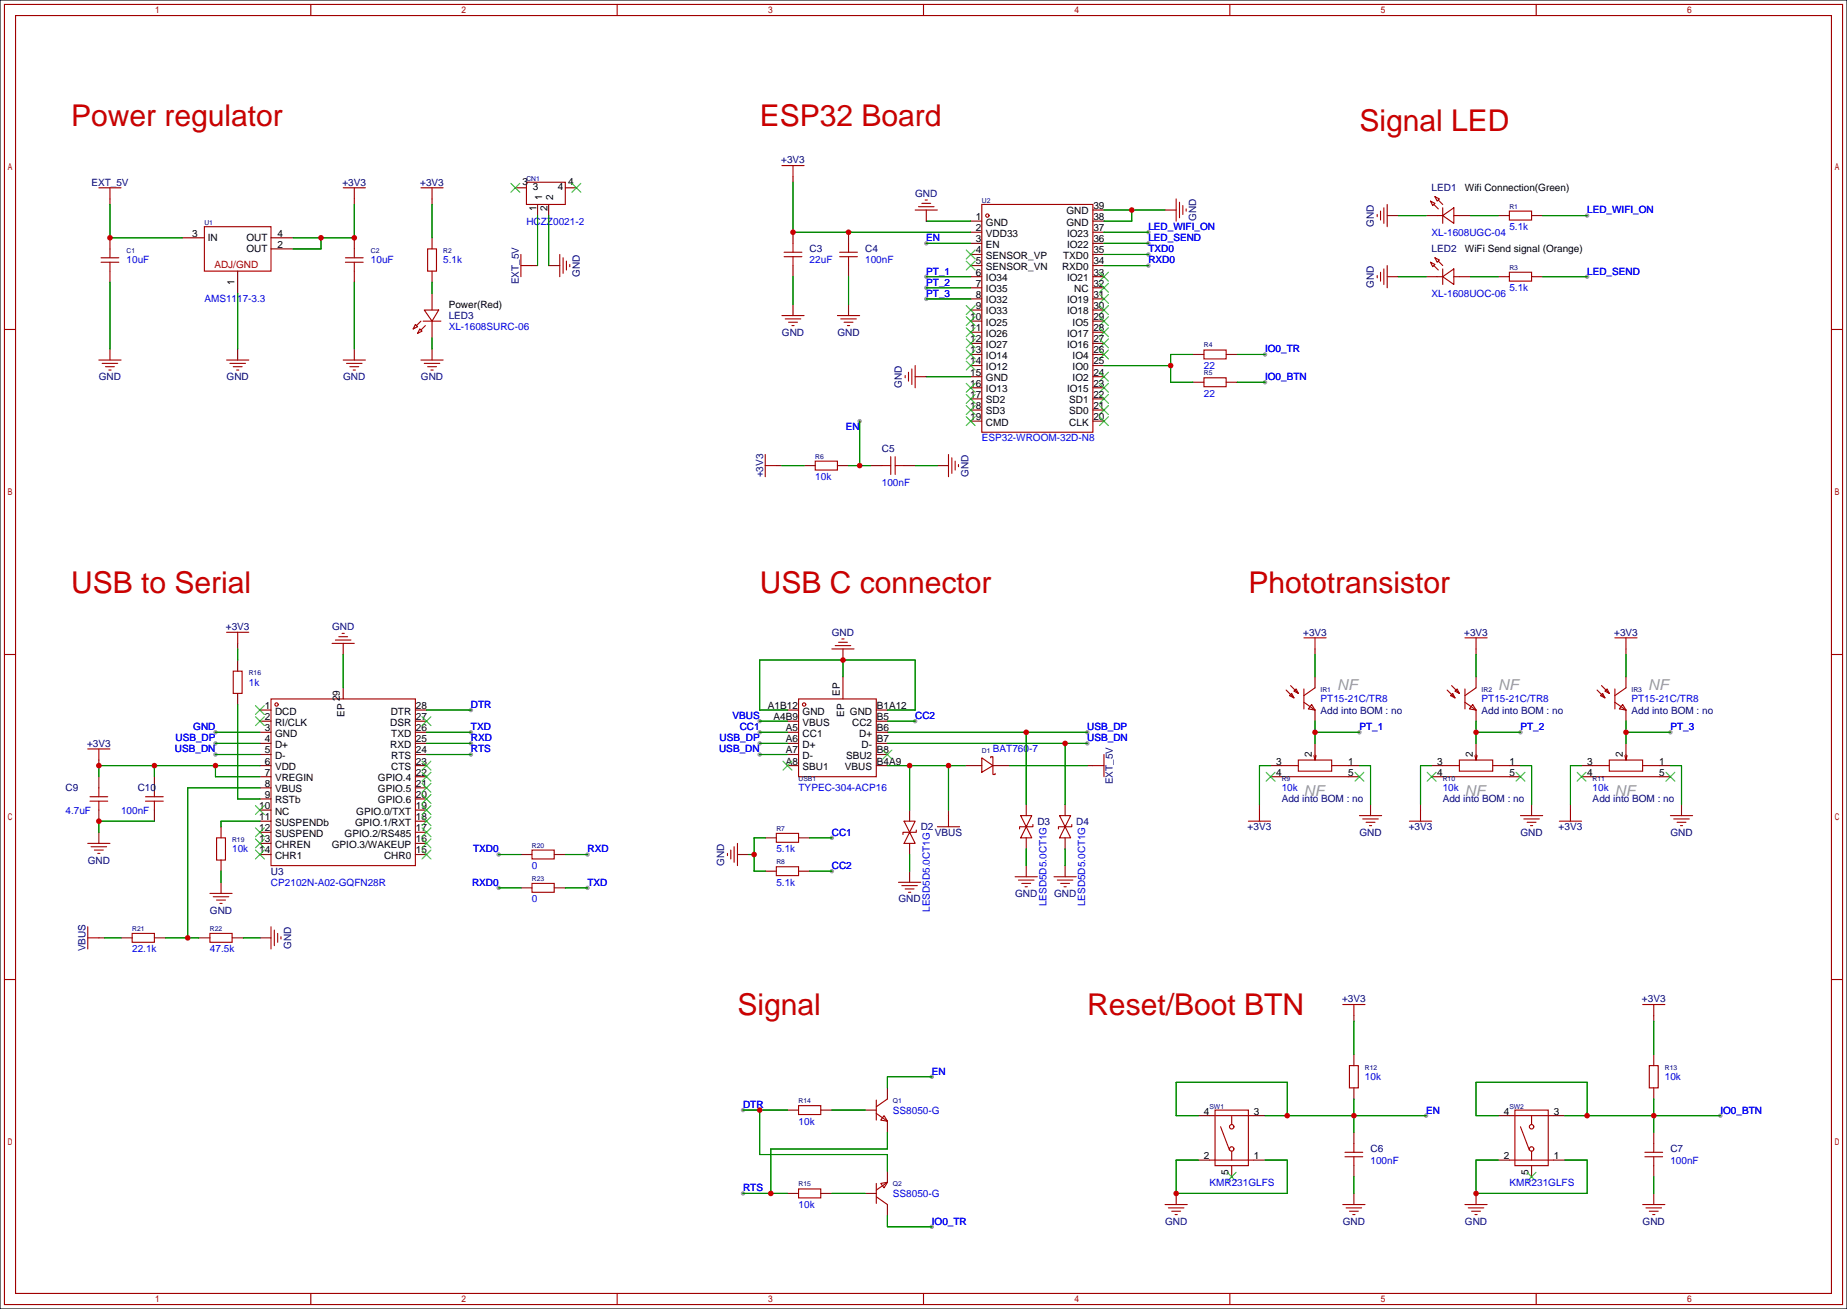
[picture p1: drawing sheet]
<svg xmlns="http://www.w3.org/2000/svg" width="422mm" height="299mm" viewBox="0 0 422 299" stroke-linecap="round" stroke-linejoin="round" font-family="sans-serif">
<path d="M0 0h422.4v299.2h-422.4z" fill="#fff" stroke="#000" stroke-width=".25"/>
<g fill="#999">
<circle cx="326.1" cy="255" r=".51"/>
<circle cx="393.4" cy="255" r=".51"/>
<circle cx="211.8" cy="55.6" r=".51"/>
<circle cx="262.6" cy="53.1" r=".51"/>
<circle cx="262.6" cy="55.6" r=".51"/>
<circle cx="363" cy="49.3" r=".51"/>
<circle cx="363" cy="63.2" r=".51"/>
<circle cx="211.8" cy="63.2" r=".51"/>
<circle cx="211.8" cy="65.8" r=".51"/>
<circle cx="211.8" cy="68.3" r=".51"/>
<circle cx="310.9" cy="167.4" r=".51"/>
<circle cx="347.7" cy="167.4" r=".51"/>
<circle cx="382" cy="167.4" r=".51"/>
<circle cx="196.6" cy="96.3" r=".51"/>
<circle cx="262.6" cy="58.2" r=".51"/>
<circle cx="262.6" cy="60.7" r=".51"/>
<circle cx="107.7" cy="167.4" r=".51"/>
<circle cx="107.7" cy="169.9" r=".51"/>
<circle cx="134.4" cy="195.3" r=".51"/>
<circle cx="134.4" cy="202.9" r=".51"/>
<circle cx="114" cy="195.3" r=".51"/>
<circle cx="114" cy="202.9" r=".51"/>
<circle cx="49.3" cy="169.9" r=".51"/>
<circle cx="49.3" cy="172.5" r=".51"/>
<circle cx="49.3" cy="167.4" r=".51"/>
<circle cx="107.7" cy="172.5" r=".51"/>
<circle cx="107.7" cy="162.3" r=".51"/>
<circle cx="213.1" cy="246.1" r=".51"/>
<circle cx="169.9" cy="253.7" r=".51"/>
<circle cx="169.9" cy="272.8" r=".51"/>
<circle cx="213.1" cy="280.4" r=".51"/>
<circle cx="190.2" cy="191.5" r=".51"/>
<circle cx="190.2" cy="199.1" r=".51"/>
<circle cx="248.7" cy="167.4" r=".51"/>
<circle cx="289.3" cy="81" r=".51"/>
<circle cx="289.3" cy="87.4" r=".51"/>
<circle cx="209.3" cy="164.8" r=".51"/>
<circle cx="173.7" cy="167.4" r=".51"/>
<circle cx="173.7" cy="164.8" r=".51"/>
<circle cx="173.7" cy="169.9" r=".51"/>
<circle cx="173.7" cy="172.5" r=".51"/>
<circle cx="248.7" cy="169.9" r=".51"/>
</g>
<g fill="none" stroke="#a10000" stroke-width=".25">
<path d="M1 1h420.4v297.2h-420.4zM3.6 3.6h415.2v292.1h-415.2zM71.1 1v2.6M141.1 1v2.6M211.2 1v2.6M281.3 1v2.6M351.3 1v2.6M178.8 37.8h5.1M181.4 37.8v2.6M22.6 42.9h5.1M23.1 59.9h4.1M23.1 58.9h4.1"/>
<path d="M25.1 42.9v2.6M25.1 56.9v2M25.1 59.9v2.1M46.7 51.8h15.3v10.2h-15.3zM78.5 42.9h5.1M79 59.9h4.1M79 58.9h4.1M81 42.9v2.6M81 56.9v2M81 59.9v2.1M96.3 42.9h5M97.8 56.9h2v5.1h-2z"/>
<path d="M98.8 42.9v2.6M119.1 58.2v5M120.4 41.7h8.9v5h-8.9zM128 58.2v5M128.8 58.9v3.6M129.5 59.7v2M179.3 58.7h4.1M179.3 57.7h4.1M181.4 55.6v2.1M181.4 58.7v2M192 58.7h4.1M192 57.7h4.1"/>
<path d="M194.1 55.6v2.1M194.1 58.7v2M209.3 48h5.1M210.1 47.2h3.5M210.8 46.5h2.1M211.6 45.7h.5M224.5 46.7h25.4v52.1h-25.4zM269 45.5v5M269.7 46.2v3.6M270.5 47v2M271.3 47.8v.5M315 49v.5"/>
<path d="M315.7 48.3v2M316.5 47.5v3.6M317.2 46.7v5.1M327.2 59.9l1 .6-.5 .5zM327.2 46l1 .5-.5 .5zM327.9 46.7l1 1.1M328.2 58.9l1 .5-.5 .5zM328.2 45l1 .5-.5 .5zM328.7 49.3h1.2M328.9 59.7l1 1M328.9 45.7l1 1M329.9 49.3l2.6-1.8v3.6z"/>
<path d="M329.9 47.5v3.6M332.5 49.3h1.3M345.2 48.3h5.1v2h-5.1zM1 75.3h2.6M95 74.2l.5 .5-1 .5zM96 75.2l.5 .5-1 .5zM96.3 73.4l-1.1 1M96.8 73.4h4M97 70.9h3.3l-1.5 2.5zM97.3 74.4l-1 1M119.1 60.7h2.6M130.3 60.5v.5"/>
<path d="M178.8 72.1h5.1M179.6 72.9h3.5M180.3 73.7h2.1M181.1 74.4h.5M191.5 72.1h5.1M192.3 72.9h3.5M193 73.7h2.1M193.8 74.4h.5M315 63v.5M315.7 62.2v2.1M316.5 61.5v3.5M317.2 60.7v5.1"/>
<path d="M327.9 60.7l1 1M328.7 63.2h1.2M329.9 63.2l2.6-1.7v3.5zM329.9 61.5v3.5M332.5 63.2h1.3M345.2 62.2h5.1v2.1h-5.1zM418.8 75.3h2.6M22.6 82.3h5.1M23.4 83.1h3.5M24.1 83.8h2.1M24.9 84.6h.5M51.8 82.3h5.1"/>
<path d="M52.6 83.1h3.5M53.3 83.8h2.1M54.1 84.6h.5M78.5 82.3h5.1M79.2 83.1h3.6M80 83.8h2M80.8 84.6h.5M96.3 82.3h5M97 83.1h3.6M97.8 83.8h2M98.6 84.6h.5M207 85.9v.5"/>
<path d="M207.8 85.1v2M208.5 84.3v3.6M209.3 83.6v5M275.3 80h5.1v2h-5.1zM275.3 86.4h5.1v2h-5.1zM175 106.4h2.5M175 103.9v5.1M186.4 105.4h5.1v2h-5.1zM201.7 106.4h2M203.7 104.4v4.1M204.7 104.4v4.1M204.7 106.4h2.1"/>
<path d="M216.9 103.9v5.1M217.7 104.6v3.6M218.4 105.4v2M219.2 106.2v.5M1 149.6h2.6M51.8 144.5h5.1M53.3 153.4h2.1v5.1h-2.1zM54.4 144.5v2.6M62 159.8h33v38.1h-33zM75.9 147.1h5.1M76.7 146.3h3.6M77.5 145.5h2"/>
<path d="M78.2 144.8h.5M182.6 159.8h17.8v17.7h-17.8zM190.2 148.3h5.1M191 147.6h3.6M191.8 146.8h2M192.5 146h.5M294.1 157.7l1.8 1.8M294.9 159l.5-.5 .5 1zM295.1 156.7l1.8 1.8M295.9 158l.5-.5 .5 1zM298.2 157.5v4.6M298.2 145.8h5.1"/>
<path d="M300.7 157.2l-2.5 1.8M300.7 145.8v2.5M331 157.7l1.7 1.8M331.7 159l.5-.5 .5 1zM332 156.7l1.8 1.8M332.7 158l.5-.5 .6 1zM335 157.5v4.6M335 145.8h5.1M337.6 157.2l-2.6 1.8M337.6 145.8v2.5M365.3 157.7l1.7 1.8M366.3 156.7l1.7 1.8"/>
<path d="M366.5 158.5l.5 1-1-.5zM367.5 157.5l.5 1-1-.5zM369.3 157.5v4.6M369.3 145.8h5.1M371.9 157.2l-2.6 1.8M371.9 145.8v2.5M418.8 149.6h2.6M20.1 171.2h5M22.6 171.2v2.5M224.5 173.2l2.6 1.8-2.6 1.5zM226.6 173.2v-.2h.5v4h.5v-.2M249.9 175h2.6"/>
<path d="M252.5 172.5v5M293.1 175h3.8M293.1 177.5h15.3M296.9 173.7h7.6v2.6h-7.6zM298.2 160.5l2.5 1.8M300 161l.7 1.3-1.5-.2zM300.5 172.7l.2 1M300.7 172.5v1.2l.3-1M304.5 175h3.9M329.9 175h3.9M329.9 177.5h15.3M333.8 173.7h7.6v2.6h-7.6z"/>
<path d="M335 160.5l2.6 1.8M336.8 161l.8 1.3-1.6-.2zM337.3 172.7l.3 1M337.6 172.5v1.2l.2-1M341.4 175h3.8M364.2 175h3.8M364.2 177.5h15.3M368 173.7h7.7v2.6h-7.7zM369.3 160.5l2.6 1.8M371.1 161l.8 1.3-1.6-.2zM371.6 172.7l.3 1M371.9 172.5v1.2l.2-1"/>
<path d="M375.7 175h3.8M20.1 192.8h5M20.6 183.1h4M20.6 182.1h4M20.8 193.5h3.6M21.6 194.3h2M22.4 195.1h.5M22.6 180.1v2M22.6 183.1v2.1M33.3 183.1h4M33.3 182.1h4M35.3 180.1v2"/>
<path d="M35.3 183.1v2.1M49.5 191.5h2.1v5.1h-2.1zM121.7 194.3h5v2h-5zM166.4 195.1v.5M167.1 194.3v2M167.9 193.5v3.6M168.7 192.8v5.1M177.5 190.5h5.1v2h-5.1zM177.5 198.1h5.1v2.1h-5.1zM206.8 187.7h2.5l-1.3 2.5zM208 190.2l1.3 2.6h-2.5zM209.5 189.7v.5h-3v.6"/>
<path d="M214.4 189h5.1M216.9 186.4v2.6M233.4 186.4h2.6l-1.3 2.6zM234.7 189l1.3 2.5h-2.6zM236.2 188.5v.5h-3v.5M242.3 186.4h2.6l-1.3 2.6zM243.6 189l1.3 2.5h-2.6zM245.1 188.5v.5h-3v.5M285.5 187.7h5.1M288 185.2v2.5M310.9 186.4h5.1M311.7 187.2h3.5"/>
<path d="M312.4 188h2.1M313.2 188.7h.5M322.3 187.7h5.1M324.9 185.2v2.5M347.7 186.4h5.1M348.5 187.2h3.5M349.2 188h2.1M350 188.7h.5M356.6 187.7h5.1M359.2 185.2v2.5M382 186.4h5.1M382.8 187.2h3.5"/>
<path d="M383.5 188h2.1M384.3 188.7h.5M20.1 211.8v5.1M20.1 214.4h2.5M30.2 213.4h5.1v2h-5.1zM48 213.4h5.1v2h-5.1zM48 204.2h5.1M48.8 205h3.5M49.5 205.7h2.1M50.3 206.5h.5M62 211.8v5.1M62.7 212.6v3.6"/>
<path d="M63.5 213.4v2M64.3 214.1v.5M121.7 201.9h5v2.1h-5zM205.5 201.7h5.1M206.2 202.4h3.6M207 203.2h2M207.8 204h.5M232.2 200.4h5M232.9 201.2h3.6M233.7 201.9h2M234.4 202.7h.5M241 200.4h5.1"/>
<path d="M241.8 201.2h3.6M242.6 201.9h2M243.3 202.7h.5M1 223.9h2.6M307.1 229.6h5.1M309.6 229.6v2.6M375.7 229.6h5M378.2 229.6v2.6M418.8 223.9h2.6M182.6 252.7h5.1v2.1h-5.1zM200.4 254.5l2.5 1.8M200.4 251.5v4.5"/>
<path d="M202.2 255l.7 1.3-1.5-.3zM202.9 251.2l-2.5 1.8M276.6 255h10.2M277.9 253.7h7.6v12.7h-7.6zM279.1 257.6l2.1 5.3M281.7 255v2M308.6 243.6h2v5.1h-2zM345.2 255h10.1M346.5 253.7h7.6v12.7h-7.6zM347.7 257.6l2.1 5.3M350.3 255v2M377.2 243.6h2v5.1h-2z"/>
<path d="M182.6 271.8h5.1v2h-5.1zM200.4 270.5v4.6M200.4 273.6l2.5 1.7M201.4 270.5l1.5-.2-.7 1.2zM202.9 270.3l-2.5 1.7M266.4 275.3h5.1M267.2 276.1h3.6M268 276.9h2M268.7 277.6h.5M276.6 265.2h10.2M281.7 263.1v2.1M307.1 275.3h5.1"/>
<path d="M307.6 264.4h4.1M307.6 263.4h4.1M307.8 276.1h3.6M308.6 276.9h2M309.4 277.6h.5M309.6 261.4v2M309.6 264.4v2M335 275.3h5.1M335.8 276.1h3.5M336.5 276.9h2.1M337.3 277.6h.5M345.2 265.2h10.1"/>
<path d="M350.3 263.1v2.1M375.7 275.3h5M376.2 264.4h4M376.2 263.4h4M376.4 276.1h3.6M377.2 276.9h2M378 277.6h.5M378.2 261.4v2M378.2 264.4v2M71.1 295.7v2.5M141.1 295.7v2.5M211.2 295.7v2.5"/>
<path d="M281.3 295.7v2.5M351.3 295.7v2.5"/>
<circle cx="225.8" cy="49.3" r=".38"/>
<circle cx="63.2" cy="161" r=".38"/>
<circle cx="183.9" cy="161" r=".38"/>
<circle cx="281.7" cy="257.6" r=".51"/>
<circle cx="350.3" cy="257.6" r=".51"/>
<circle cx="281.7" cy="262.6" r=".51"/>
<circle cx="350.3" cy="262.6" r=".51"/>
</g>
<g fill="none" stroke="#870000" stroke-width=".25">
<path d="M25.1 45.5v1.2M25.1 54.4v2.5M41.7 54.4h5M62 54.4h5.1M62 56.9h5.1M81 45.5v1.2M81 54.4v2.5M98.8 45.5v1.2M98.8 54.4v2.5M117.9 42.9h2.5M122.9 46.7v2.6M125.5 46.7v2.6"/>
<path d="M129.3 42.9h2.5M181.4 40.4v1.3M181.4 53.1v2.5M194.1 53.1v2.5M211.8 48v2.5M222 50.5h2.5M222 53.1h2.5M222 55.6h2.5M222 58.2h2.5M249.9 48h2.6M249.9 50.5h2.6M249.9 53.1h2.6"/>
<path d="M249.9 55.6h2.6M249.9 58.2h2.6M266.4 48h2.6M317.2 49.3h2.6M326.1 49.3h2.6M333.8 49.3h2.5M342.6 49.3h2.6M350.3 49.3h2.5M25.1 62v2.5M25.1 79.8v2.5M54.4 62v5.1M54.4 79.8v2.5"/>
<path d="M81 62v2.5M81 79.8v2.5M98.8 62v2.5M98.8 67.1v3.8M98.8 73.4v3.8M98.8 79.8v2.5M121.7 60.7h1.2M125.5 60.7h2.5M181.4 60.7v2.5M181.4 69.6v2.5M194.1 60.7v2.5M194.1 69.6v2.5"/>
<path d="M222 60.7h2.5M222 63.2h2.5M222 65.8h2.5M222 68.3h2.5M222 70.9h2.5M222 73.4h2.5M222 75.9h2.5M222 78.5h2.5M249.9 60.7h2.6M249.9 63.2h2.6M249.9 65.8h2.6M249.9 68.3h2.6"/>
<path d="M249.9 70.9h2.6M249.9 73.4h2.6M249.9 75.9h2.6M249.9 78.5h2.6M317.2 63.2h2.6M326.1 63.2h2.6M333.8 63.2h2.5M342.6 63.2h2.6M350.3 63.2h2.5M209.3 86.1h2.5M222 81h2.5M222 83.6h2.5"/>
<path d="M222 86.1h2.5M222 88.6h2.5M222 91.2h2.5M222 93.7h2.5M222 96.3h2.5M249.9 81h2.6M249.9 83.6h2.6M249.9 86.1h2.6M249.9 88.6h2.6M249.9 91.2h2.6M249.9 93.7h2.6M249.9 96.3h2.6"/>
<path d="M272.8 81h2.5M272.8 87.4h2.5M280.4 81h2.6M280.4 87.4h2.6M177.5 106.4h1.3M183.9 106.4h2.5M191.5 106.4h2.6M199.1 106.4h2.6M206.8 106.4h2.5M214.4 106.4h2.5M54.4 147.1v1.2M54.4 150.9v2.5"/>
<path d="M54.4 158.5v2.5M78.5 147.1v2.5M78.5 157.2v2.6M192.8 148.3v2.6M192.8 154.7v5.1M300.7 148.3v1.3M300.7 154.7v2.5M337.6 148.3v1.3M337.6 154.7v2.5M371.9 148.3v1.3M371.9 154.7v2.5M22.6 173.7v1.3"/>
<path d="M22.6 177.5v2.6M35.3 177.5v2.6M59.4 162.3h2.6M59.4 164.8h2.6M59.4 167.4h2.6M59.4 169.9h2.6M59.4 172.5h2.6M59.4 175h2.6M59.4 177.5h2.6M95 162.3h2.5M95 164.8h2.5M95 167.4h2.5"/>
<path d="M95 169.9h2.5M95 172.5h2.5M95 175h2.5M95 177.5h2.5M180.1 162.3h2.5M180.1 164.8h2.5M180.1 167.4h2.5M180.1 169.9h2.5M180.1 172.5h2.5M180.1 175h2.5M200.4 162.3h2.5M200.4 164.8h2.5"/>
<path d="M200.4 167.4h2.5M200.4 169.9h2.5M200.4 172.5h2.5M200.4 175h2.5M220.7 175h3.8M227.1 175h3.8M248.7 175h1.2M290.6 175h2.5M290.6 177.5h2.5M300.7 162.3v2.5M300.7 169.9v2.6M308.4 175h2.5"/>
<path d="M308.4 177.5h2.5M327.4 175h2.5M327.4 177.5h2.5M337.6 162.3v2.5M337.6 169.9v2.6M345.2 175h2.5M345.2 177.5h2.5M361.7 175h2.5M361.7 177.5h2.5M371.9 162.3v2.5M371.9 169.9v2.6M379.5 175h2.5"/>
<path d="M379.5 177.5h2.5M22.6 185.2v2.5M22.6 190.2v2.6M35.3 185.2v2.5M50.5 189v2.5M50.5 196.6v2.5M59.4 180.1h2.6M59.4 182.6h2.6M59.4 185.2h2.6M59.4 187.7h2.6M59.4 190.2h2.6M59.4 192.8h2.6"/>
<path d="M59.4 195.3h2.6M95 180.1h2.5M95 182.6h2.5M95 185.2h2.5M95 187.7h2.5M95 190.2h2.5M95 192.8h2.5M95 195.3h2.5M119.1 195.3h2.6M126.7 195.3h2.6M168.7 195.3h2.5M175 191.5h2.5"/>
<path d="M175 199.1h2.5M182.6 191.5h2.6M182.6 199.1h2.6M208 185.2v2.5M208 192.8v2.5M208 199.1v2.6M216.9 185.2v1.2M234.7 183.9v2.5M234.7 191.5v2.6M234.7 197.9v2.5M243.6 183.9v2.5M243.6 191.5v2.6"/>
<path d="M243.6 197.9v2.5M288 183.9v1.3M313.4 183.9v2.5M324.9 183.9v1.3M350.3 183.9v2.5M359.2 183.9v1.3M384.6 183.9v2.5M22.6 214.4h1.3M27.7 214.4h2.5M35.3 214.4h2.5M45.5 214.4h2.5M50.5 201.7v2.5"/>
<path d="M53.1 214.4h2.5M59.4 214.4h2.6M119.1 202.9h2.6M126.7 202.9h2.6M309.6 232.2v1.2M378.2 232.2v1.2M180.1 253.7h2.5M187.7 253.7h2.5M197.9 253.7h2.5M202.9 248.7v2.5M202.9 256.3v2.5M274.1 255h2.5"/>
<path d="M286.8 255h2.5M309.6 241v2.6M309.6 248.7v2.5M309.6 258.8v2.6M342.6 255h2.6M355.3 255h2.6M378.2 241v2.6M378.2 248.7v2.5M378.2 258.8v2.6M180.1 272.8h2.5M187.7 272.8h2.5M197.9 272.8h2.5"/>
<path d="M202.9 267.7v2.6M202.9 275.3v2.6M269 272.8v2.5M274.1 265.2h2.5M281.7 266.4v2.6M286.8 265.2h2.5M309.6 266.4v2.6M309.6 272.8v2.5M337.6 272.8v2.5M342.6 265.2h2.6M350.3 266.4v2.6M355.3 265.2h2.6"/>
<path d="M378.2 266.4v2.6M378.2 272.8v2.5"/>
</g>
<g fill="none" stroke="#3c3" stroke-width=".25">
<path d="M116.8 41.9l2.1 2M118.9 41.9l-2.1 2M130.8 41.9l2 2M132.8 41.9l-2 2M221 59.7l2 2M221 57.2l2 2M223 59.7l-2 2M223 57.2l-2 2M221 77.5l2 2M221 74.9l2 2.1M221 72.4l2 2M221 69.9l2 2"/>
<path d="M223 77.5l-2 2M223 74.9l-2 2.1M223 72.4l-2 2M223 69.9l-2 2M251.5 62.2l2 2.1M251.5 64.8l2 2M251.5 67.3l2 2M251.5 69.9l2 2M251.5 72.4l2 2M251.5 74.9l2 2.1M251.5 77.5l2 2M253.5 62.2l-2 2.1"/>
<path d="M253.5 64.8l-2 2M253.5 67.3l-2 2M253.5 69.9l-2 2M253.5 72.4l-2 2M253.5 74.9l-2 2.1M253.5 77.5l-2 2M221 95.2l2 2.1M221 92.7l2 2M221 90.2l2 2M221 87.6l2 2.1M221 82.6l2 2M221 80l2 2"/>
<path d="M223 92.7l-2 2M223 95.2l-2 2.1M223 90.2l-2 2M223 87.6l-2 2.1M223 82.6l-2 2M223 80l-2 2M251.5 80l2 2M251.5 85.1l2 2M251.5 87.6l2 2.1M251.5 90.2l2 2M251.5 92.7l2 2M251.5 95.2l2 2.1"/>
<path d="M253.5 80l-2 2M253.5 85.1l-2 2M253.5 87.6l-2 2.1M253.5 90.2l-2 2M253.5 92.7l-2 2M253.5 95.2l-2 2.1M58.4 161.3l2.1 2M58.4 163.8l2.1 2.1M60.5 161.3l-2.1 2M60.5 163.8l-2.1 2.1M96.5 179.1l2.1 2M96.5 176.5l2.1 2.1"/>
<path d="M96.5 174l2.1 2M96.5 163.8l2.1 2.1M98.6 179.1l-2.1 2M98.6 176.5l-2.1 2.1M98.6 174l-2.1 2M98.6 163.8l-2.1 2.1M179.1 174l2 2M181.1 174l-2 2M201.9 171.4l2.1 2.1M204 171.4l-2.1 2.1M289.6 176.5l2 2.1M291.6 176.5l-2 2.1"/>
<path d="M309.9 176.5l2 2.1M311.9 176.5l-2 2.1M326.4 176.5l2 2.1M328.4 176.5l-2 2.1M346.7 176.5l2 2.1M348.7 176.5l-2 2.1M360.7 176.5l2 2.1M362.7 176.5l-2 2.1M381 176.5l2 2.1M383 176.5l-2 2.1M58.4 184.1l2.1 2.1M58.4 189.2l2.1 2.1"/>
<path d="M58.4 191.8l2.1 2M58.4 194.3l2.1 2M60.5 184.1l-2.1 2.1M60.5 189.2l-2.1 2.1M60.5 191.8l-2.1 2M60.5 194.3l-2.1 2M96.5 194.3l2.1 2M96.5 191.8l2.1 2M96.5 189.2l2.1 2.1M96.5 186.7l2.1 2M96.5 184.1l2.1 2.1M96.5 181.6l2.1 2"/>
<path d="M98.6 194.3l-2.1 2M98.6 181.6l-2.1 2M98.6 191.8l-2.1 2M98.6 189.2l-2.1 2.1M98.6 186.7l-2.1 2M98.6 184.1l-2.1 2.1M280.7 268l2 2M282.7 268l-2 2M349.2 268l2.1 2M351.3 268l-2.1 2"/>
</g>
<g fill="none" stroke="#008700" stroke-width=".25">
<path d="M25.1 46.7v7.7h16.6M73.4 54.4v2.5h-6.3M81 46.7v7.7h-13.9M98.8 46.7v7.7M122.9 49.3v11.4M125.5 49.3v11.4M181.4 41.7v11.4h40.6M211.8 55.6h10.2M211.8 50.5h10.2M252.5 55.6h10.1M252.5 53.1h10.1M252.5 48h13.9"/>
<path d="M252.5 58.2h10.1M258.8 48v2.5h-6.3M319.8 49.3h6.3M336.3 49.3h6.3M352.8 49.3h10.2M25.1 64.5v15.3M54.4 67.1v12.7M81 64.5v15.3M98.8 64.5v2.6M98.8 77.2v2.6M181.4 63.2v6.4M194.1 63.2v6.4"/>
<path d="M211.8 63.2h10.2M211.8 65.8h10.2M211.8 68.3h10.2M252.5 60.7h10.1M319.8 63.2h6.3M336.3 63.2h6.3M352.8 63.2h10.2M196.6 96.3v10.1M211.8 86.1h10.2M252.5 83.6h15.2M272.8 81h-5.1v6.4h5.1M283 87.4h6.3"/>
<path d="M283 81h6.3M178.8 106.4h5.1M194.1 106.4h5M209.3 106.4h5.1M54.4 148.3v2.6M78.5 149.6v7.6M192.8 150.9v3.8M300.7 149.6v5.1M337.6 149.6v5.1M371.9 149.6v5.1M35.3 175v2.5M49.3 167.4h10.1"/>
<path d="M49.3 169.9h10.1M49.3 172.5h10.1M49.3 175v2.5h10.1M54.4 161v21.6h5M59.4 175h-36.8v2.5M97.5 167.4h10.2M97.5 169.9h10.2M97.5 172.5h10.2M97.5 162.3h10.2M173.7 167.4h6.4M173.7 169.9h6.4M173.7 172.5h6.4"/>
<path d="M173.7 164.8h6.4M180.1 162.3h-6.4v-11.4h35.6v11.4h-6.4M202.9 167.4h45.8M202.9 169.9h45.8M202.9 175h17.8M202.9 164.8h6.4M208 175v10.2M216.9 175v10.2M230.9 175h17.8M234.7 167.4v16.5M243.6 169.9v14M290.6 175h-2.6v8.9"/>
<path d="M300.7 164.8v5.1M300.7 167.4h10.2M310.9 175h2.5v8.9M327.4 175h-2.5v8.9M337.6 164.8v5.1M337.6 167.4h10.1M347.7 175h2.6v8.9M361.7 175h-2.5v8.9M371.9 164.8v5.1M371.9 167.4h10.1M382 175h2.6v8.9M35.3 187.7h-12.7v2.5"/>
<path d="M50.5 199.1v2.6M59.4 187.7h-8.9v1.3M59.4 180.1h-16.5v34.3M114 195.3h5.1M129.3 195.3h5.1M171.2 195.3h1.3M175 191.5h-2.5v7.6h2.5M185.2 191.5h5M185.2 199.1h5M208 195.3v3.8M234.7 194.1v3.8M243.6 194.1v3.8"/>
<path d="M23.9 214.4h3.8M37.8 214.4h7.7M55.6 214.4h3.8M114 202.9h5.1M129.3 202.9h5.1M309.6 233.4v7.6M378.2 233.4v7.6M169.9 253.7h10.2M173.7 253.7v10.2h29.2v3.8M190.2 253.7h7.7M202.9 258.8v3.8h-26.6v10.2M213.1 246.1h-10.2v2.6"/>
<path d="M274.1 255h-5.1v-7.6h25.4v7.6M289.3 255h36.8M309.6 251.2v7.6M342.6 255h-5v-7.6h25.4v7.6M357.9 255h35.5M378.2 251.2v7.6M169.9 272.8h10.2M190.2 272.8h7.7M202.9 277.9v2.5h10.2M274.1 265.2h-5.1v7.6h25.4v-7.6h-5.1M309.6 269v3.8M342.6 265.2h-5v7.6h25.4v-7.6h-5.1"/>
<path d="M378.2 269v3.8"/>
</g>
<g fill="#c00">
<circle cx="269" cy="272.8" r=".63"/>
<circle cx="337.6" cy="272.8" r=".63"/>
<circle cx="309.6" cy="255" r=".63"/>
<circle cx="294.4" cy="255" r=".63"/>
<circle cx="378.2" cy="255" r=".63"/>
<circle cx="363" cy="255" r=".63"/>
<circle cx="181.4" cy="53.1" r=".63"/>
<circle cx="194.1" cy="53.1" r=".63"/>
<circle cx="258.8" cy="48" r=".63"/>
<circle cx="300.7" cy="167.4" r=".63"/>
<circle cx="337.6" cy="167.4" r=".63"/>
<circle cx="371.9" cy="167.4" r=".63"/>
<circle cx="196.6" cy="106.4" r=".63"/>
<circle cx="81" cy="54.4" r=".63"/>
<circle cx="73.4" cy="54.4" r=".63"/>
<circle cx="25.1" cy="54.4" r=".63"/>
<circle cx="35.3" cy="175" r=".63"/>
<circle cx="22.6" cy="175" r=".63"/>
<circle cx="49.3" cy="175" r=".63"/>
<circle cx="22.6" cy="187.7" r=".63"/>
<circle cx="42.9" cy="214.4" r=".63"/>
<circle cx="173.7" cy="253.7" r=".63"/>
<circle cx="176.3" cy="272.8" r=".63"/>
<circle cx="172.5" cy="195.3" r=".63"/>
<circle cx="234.7" cy="167.4" r=".63"/>
<circle cx="267.7" cy="83.6" r=".63"/>
<circle cx="192.8" cy="150.9" r=".63"/>
<circle cx="243.6" cy="169.9" r=".63"/>
<circle cx="216.9" cy="175" r=".63"/>
<circle cx="208" cy="175" r=".63"/>
</g>
<g font-size="6.9" fill="#c00">
<text x="16.3" y="28.8">Power regulator</text>
<text x="173.7" y="28.8">ESP32 Board</text>
<text x="310.9" y="30.1">Signal LED</text>
<text x="16.3" y="135.5">USB to Serial</text>
<text x="173.7" y="135.5">USB C connector</text>
<text x="285.5" y="135.5">Phototransistor</text>
<text x="168.7" y="232">Signal</text>
<text x="248.7" y="232">Reset/Boot BTN</text>
</g>
<g font-size="3.4" fill="#999">
<text x="305.8" y="157.8">NF</text>
<text x="342.6" y="157.8">NF</text>
<text x="376.9" y="157.8">NF</text>
<text x="298.2" y="181.9">NF</text>
<text x="335" y="181.9">NF</text>
<text x="369.3" y="181.9">NF</text>
</g>
<g font-size="2.3" fill="#000080">
<text x="178.7" y="37.4">+3V3</text>
<text x="20.9" y="42.4">EXT_5V</text>
<text x="78.3" y="42.4">+3V3</text>
<text x="96.1" y="42.4">+3V3</text>
<text x="209.3" y="45">GND</text>
<text x="327.4" y="43.7">LED1</text>
<text x="273.6" y="50.5" transform="rotate(-90 273.6 50.5)">GND</text>
<text x="314.2" y="51.8" transform="rotate(-90 314.2 51.8)">GND</text>
<text x="185.2" y="57.7">C3</text>
<text x="197.9" y="57.7">C4</text>
<text x="327.4" y="57.7">LED2</text>
<text x="118.6" y="65" transform="rotate(-90 118.6 65)">EXT_5V</text>
<text x="132.6" y="63.2" transform="rotate(-90 132.6 63.2)">GND</text>
<text x="314.2" y="65.8" transform="rotate(-90 314.2 65.8)">GND</text>
<text x="102.6" y="72.9">LED3</text>
<text x="178.8" y="76.7">GND</text>
<text x="191.5" y="76.7">GND</text>
<text x="22.6" y="86.9">GND</text>
<text x="51.8" y="86.9">GND</text>
<text x="78.5" y="86.9">GND</text>
<text x="96.3" y="86.9">GND</text>
<text x="206.3" y="88.6" transform="rotate(-90 206.3 88.6)">GND</text>
<text x="201.7" y="103.4">C5</text>
<text x="174.5" y="109.1" transform="rotate(-90 174.5 109.1)">+3V3</text>
<text x="221.5" y="109" transform="rotate(-90 221.5 109)">GND</text>
<text x="51.7" y="144">+3V3</text>
<text x="75.9" y="144">GND</text>
<text x="190.2" y="145.3">GND</text>
<text x="298" y="145.3">+3V3</text>
<text x="334.9" y="145.3">+3V3</text>
<text x="369.2" y="145.3">+3V3</text>
<text x="302" y="163.1">Add into BOM : no</text>
<text x="338.8" y="163.1">Add into BOM : no</text>
<text x="373.1" y="163.1">Add into BOM : no</text>
<text x="19.9" y="170.7">+3V3</text>
<text x="254.5" y="179.3" transform="rotate(-90 254.5 179.3)">EXT_5V</text>
<text x="15" y="180.9">C9</text>
<text x="31.5" y="180.9">C10</text>
<text x="293.1" y="183.4">Add into BOM : no</text>
<text x="329.9" y="183.4">Add into BOM : no</text>
<text x="364.2" y="183.4">Add into BOM : no</text>
<text x="210.6" y="189.8">D2</text>
<text x="213.8" y="191">VBUS</text>
<text x="237.2" y="188.5">D3</text>
<text x="246.1" y="188.5">D4</text>
<text x="285.3" y="189.8">+3V3</text>
<text x="310.9" y="191">GND</text>
<text x="322.2" y="189.8">+3V3</text>
<text x="347.7" y="191">GND</text>
<text x="356.5" y="189.8">+3V3</text>
<text x="382" y="191">GND</text>
<text x="20.1" y="197.4">GND</text>
<text x="165.6" y="197.9" transform="rotate(-90 165.6 197.9)">GND</text>
<text x="62" y="199.9">U3</text>
<text x="48" y="208.8">GND</text>
<text x="205.5" y="206.3">GND</text>
<text x="232.2" y="205">GND</text>
<text x="241" y="205">GND</text>
<text x="19.6" y="217.5" transform="rotate(-90 19.6 217.5)">VBUS</text>
<text x="66.6" y="216.9" transform="rotate(-90 66.6 216.9)">GND</text>
<text x="306.9" y="229.1">+3V3</text>
<text x="375.5" y="229.1">+3V3</text>
<text x="313.4" y="263.4">C6</text>
<text x="382" y="263.4">C7</text>
<text x="266.4" y="279.9">GND</text>
<text x="307.1" y="279.9">GND</text>
<text x="335" y="279.9">GND</text>
<text x="375.7" y="279.9">GND</text>
</g>
<g font-size="2.3">
<text x="119.5" y="42.2">3</text>
<text x="121.8" y="43.5">3</text>
<text x="124" y="45.8" transform="rotate(-90 124 45.8)">1</text>
<text x="126.5" y="45.8" transform="rotate(-90 126.5 45.8)">2</text>
<text x="127.6" y="43.5">4</text>
<text x="129.9" y="42.2">4</text>
<text x="250.1" y="47.8">39</text>
<text x="335" y="43.7">Wifi Connection(Green)</text>
<text x="122.7" y="48.1" transform="rotate(-90 122.7 48.1)">1</text>
<text x="125.2" y="48.1" transform="rotate(-90 125.2 48.1)">2</text>
<text x="223.1" y="52.8">2</text>
<text x="223.1" y="50.3">1</text>
<text x="225.5" y="51.6">GND</text>
<text x="243.9" y="49">GND</text>
<text x="243.9" y="51.6">GND</text>
<text x="250.1" y="50.3">38</text>
<text x="250.1" y="52.8">37</text>
<text x="43.9" y="54.1">3</text>
<text x="47.5" y="55.1">IN</text>
<text x="56.4" y="55.1">OUT</text>
<text x="56.4" y="57.7">OUT</text>
<text x="63.5" y="54.1">4</text>
<text x="63.5" y="56.6">2</text>
<text x="223.1" y="57.9">4</text>
<text x="223.1" y="55.4">3</text>
<text x="225.5" y="59.2">SENSOR_VP</text>
<text x="225.5" y="56.6">EN</text>
<text x="225.5" y="54.1">VDD33</text>
<text x="243.1" y="59.2">TXD0</text>
<text x="244" y="54.1">IO23</text>
<text x="244" y="56.6">IO22</text>
<text x="250.1" y="55.4">36</text>
<text x="250.1" y="57.9">35</text>
<text x="335" y="57.7">WiFi Send signal (Orange)</text>
<text x="53.6" y="65.3" transform="rotate(-90 53.6 65.3)">1</text>
<text x="223.1" y="65.5">7</text>
<text x="223.1" y="63">6</text>
<text x="223.1" y="60.5">5</text>
<text x="225.5" y="64.3">IO34</text>
<text x="225.5" y="61.7">SENSOR_VN</text>
<text x="242.9" y="61.7">RXD0</text>
<text x="244" y="64.3">IO21</text>
<text x="250.1" y="60.5">34</text>
<text x="250.1" y="63">33</text>
<text x="250.1" y="65.5">32</text>
<text x="102.6" y="70.4">Power(Red)</text>
<text x="223.1" y="70.6">9</text>
<text x="223.1" y="68.1">8</text>
<text x="225.5" y="71.9">IO33</text>
<text x="225.5" y="69.3">IO32</text>
<text x="225.5" y="66.8">IO35</text>
<text x="244" y="69.3">IO19</text>
<text x="244" y="71.9">IO18</text>
<text x="245.7" y="66.8">NC</text>
<text x="250.1" y="68.1">31</text>
<text x="250.1" y="70.6">30</text>
<text x="221.9" y="75.7">11</text>
<text x="221.9" y="73.2">10</text>
<text x="225.5" y="77">IO26</text>
<text x="225.5" y="74.4">IO25</text>
<text x="244" y="77">IO17</text>
<text x="245.3" y="74.4">IO5</text>
<text x="250.1" y="73.2">29</text>
<text x="250.1" y="75.7">28</text>
<text x="221.9" y="83.3">14</text>
<text x="221.9" y="80.8">13</text>
<text x="221.9" y="78.2">12</text>
<text x="225.5" y="82">IO14</text>
<text x="225.5" y="79.5">IO27</text>
<text x="244" y="79.5">IO16</text>
<text x="245.3" y="82">IO4</text>
<text x="250.1" y="78.2">27</text>
<text x="250.1" y="80.8">26</text>
<text x="250.1" y="83.3">25</text>
<text x="221.9" y="88.4">16</text>
<text x="221.9" y="85.9">15</text>
<text x="225.5" y="89.7">IO13</text>
<text x="225.5" y="87.1">GND</text>
<text x="225.5" y="84.6">IO12</text>
<text x="244" y="89.7">IO15</text>
<text x="245.3" y="84.6">IO0</text>
<text x="245.3" y="87.1">IO2</text>
<text x="250.1" y="85.9">24</text>
<text x="250.1" y="88.4">23</text>
<text x="221.9" y="93.5">18</text>
<text x="221.9" y="90.9">17</text>
<text x="225.5" y="94.7">SD3</text>
<text x="225.5" y="92.2">SD2</text>
<text x="244.5" y="92.2">SD1</text>
<text x="244.5" y="94.7">SD0</text>
<text x="250.1" y="90.9">22</text>
<text x="250.1" y="93.5">21</text>
<text x="221.9" y="96">19</text>
<text x="225.5" y="97.3">CMD</text>
<text x="244.5" y="97.3">CLK</text>
<text x="250.1" y="96">20</text>
<text x="77.8" y="160.3" transform="rotate(-90 77.8 160.3)">29</text>
<text x="192.1" y="159" transform="rotate(-90 192.1 159)">EP</text>
<text x="60.6" y="162.1">1</text>
<text x="60.6" y="164.6">2</text>
<text x="60.6" y="167.1">3</text>
<text x="62.9" y="163.3">DCD</text>
<text x="62.9" y="165.9">RI/CLK</text>
<text x="78.8" y="163.8" transform="rotate(-90 78.8 163.8)">EP</text>
<text x="89.2" y="165.9">DSR</text>
<text x="89.4" y="163.3">DTR</text>
<text x="95.1" y="167.1">26</text>
<text x="95.1" y="164.6">27</text>
<text x="95.1" y="162.1">28</text>
<text x="175.6" y="162.1">A1B12</text>
<text x="176.9" y="164.6">A4B9</text>
<text x="179.7" y="167.1">A5</text>
<text x="183.6" y="163.3">GND</text>
<text x="183.6" y="165.9">VBUS</text>
<text x="193.1" y="163.8" transform="rotate(-90 193.1 163.8)">EP</text>
<text x="194.4" y="163.3">GND</text>
<text x="194.9" y="165.9">CC2</text>
<text x="200.5" y="167.1">B6</text>
<text x="200.5" y="164.6">B5</text>
<text x="200.5" y="162.1">B1A12</text>
<text x="60.6" y="169.7">4</text>
<text x="60.6" y="172.2">5</text>
<text x="62.9" y="168.4">GND</text>
<text x="62.9" y="170.9">D+</text>
<text x="62.9" y="173.5">D-</text>
<text x="89.2" y="170.9">RXD</text>
<text x="89.5" y="173.5">RTS</text>
<text x="89.5" y="168.4">TXD</text>
<text x="95.1" y="172.2">24</text>
<text x="95.1" y="169.7">25</text>
<text x="179.7" y="169.7">A6</text>
<text x="179.7" y="172.2">A7</text>
<text x="183.6" y="168.4">CC1</text>
<text x="183.6" y="170.9">D+</text>
<text x="183.6" y="173.5">D-</text>
<text x="193.5" y="173.5">SBU2</text>
<text x="196.5" y="168.4">D+</text>
<text x="197.1" y="170.9">D-</text>
<text x="200.5" y="172.2">B8</text>
<text x="200.5" y="169.7">B7</text>
<text x="300" y="173" transform="rotate(-90 300 173)">2</text>
<text x="336.8" y="173" transform="rotate(-90 336.8 173)">2</text>
<text x="371.1" y="173" transform="rotate(-90 371.1 173)">2</text>
<text x="60.6" y="174.8">6</text>
<text x="60.6" y="177.3">7</text>
<text x="60.6" y="179.8">8</text>
<text x="62.9" y="176">VDD</text>
<text x="62.9" y="178.6">VREGIN</text>
<text x="86.4" y="178.6">GPIO.4</text>
<text x="89.5" y="176">CTS</text>
<text x="95.1" y="179.8">21</text>
<text x="95.1" y="177.3">22</text>
<text x="95.1" y="174.8">23</text>
<text x="179.7" y="174.8">A8</text>
<text x="183.6" y="176">SBU1</text>
<text x="193.2" y="176">VBUS</text>
<text x="200.5" y="174.8">B4A9</text>
<text x="291.8" y="174.8">3</text>
<text x="291.8" y="177.3">4</text>
<text x="308.4" y="174.8">1</text>
<text x="308.4" y="177.3">5</text>
<text x="328.7" y="174.8">3</text>
<text x="328.7" y="177.3">4</text>
<text x="345.2" y="174.8">1</text>
<text x="345.2" y="177.3">5</text>
<text x="363" y="174.8">3</text>
<text x="363" y="177.3">4</text>
<text x="379.5" y="174.8">1</text>
<text x="379.5" y="177.3">5</text>
<text x="59.3" y="184.9">10</text>
<text x="60.6" y="182.4">9</text>
<text x="62.9" y="181.1">VBUS</text>
<text x="62.9" y="183.6">RSTb</text>
<text x="86.4" y="183.6">GPIO.6</text>
<text x="86.4" y="181.1">GPIO.5</text>
<text x="95.1" y="184.9">19</text>
<text x="95.1" y="182.4">20</text>
<text x="59.3" y="187.5">11</text>
<text x="59.3" y="190">12</text>
<text x="62.9" y="186.2">NC</text>
<text x="62.9" y="188.7">SUSPENDb</text>
<text x="62.9" y="191.3">SUSPEND</text>
<text x="78.8" y="191.3">GPIO.2/RS485</text>
<text x="81.2" y="188.7">GPIO.1/RXT</text>
<text x="81.5" y="186.2">GPIO.0/TXT</text>
<text x="95.1" y="190">17</text>
<text x="95.1" y="187.5">18</text>
<text x="59.3" y="192.5">13</text>
<text x="59.3" y="195.1">14</text>
<text x="62.9" y="193.8">CHREN</text>
<text x="62.9" y="196.3">CHR1</text>
<text x="75.9" y="193.8">GPIO.3/WAKEUP</text>
<text x="87.8" y="196.3">CHR0</text>
<text x="95.1" y="195.1">15</text>
<text x="95.1" y="192.5">16</text>
<text x="275.3" y="254.8">4</text>
<text x="286.8" y="254.8">3</text>
<text x="343.9" y="254.8">4</text>
<text x="355.3" y="254.8">3</text>
<text x="275.3" y="264.9">2</text>
<text x="281" y="268.5" transform="rotate(-90 281 268.5)">5</text>
<text x="286.8" y="264.9">1</text>
<text x="343.9" y="264.9">2</text>
<text x="349.5" y="268.5" transform="rotate(-90 349.5 268.5)">5</text>
<text x="355.3" y="264.9">1</text>
</g>
<g font-size="2.3" fill="#00f">
<text x="120.4" y="51.3">HCZZ0021-2</text>
<text x="262.6" y="52.6">LED_WIFI_ON</text>
<text x="327.4" y="53.9">XL-1608UGC-04</text>
<text x="345.2" y="52.6">5.1k</text>
<text x="363" y="48.8">LED_WIFI_ON</text>
<text x="211.8" y="55.1">EN</text>
<text x="262.6" y="55.1">LED_SEND</text>
<text x="262.6" y="57.7">TXD0</text>
<text x="29" y="60.2">10uF</text>
<text x="84.8" y="60.2">10uF</text>
<text x="101.3" y="60.2">5.1k</text>
<text x="185.2" y="60.2">22uF</text>
<text x="197.9" y="60.2">100nF</text>
<text x="211.8" y="62.8">PT_1</text>
<text x="211.8" y="65.3">PT_2</text>
<text x="262.6" y="60.2">RXD0</text>
<text x="363" y="62.8">LED_SEND</text>
<text x="46.7" y="69.1">AMS1117-3.3</text>
<text x="211.8" y="67.8">PT_3</text>
<text x="327.4" y="67.8">XL-1608UOC-06</text>
<text x="345.2" y="66.6">5.1k</text>
<text x="102.6" y="75.5">XL-1608SURC-06</text>
<text x="289.3" y="80.5">IO0_TR</text>
<text x="275.3" y="84.4">22</text>
<text x="289.3" y="86.9">IO0_BTN</text>
<text x="275.3" y="90.7">22</text>
<text x="193.4" y="98.3">EN</text>
<text x="224.5" y="100.9">ESP32-WROOM-32D-N8</text>
<text x="186.4" y="109.8">10k</text>
<text x="201.7" y="111">100nF</text>
<text x="56.9" y="156.7">1k</text>
<text x="107.7" y="161.8">DTR</text>
<text x="302" y="160.6">PT15-21C/TR8</text>
<text x="338.8" y="160.6">PT15-21C/TR8</text>
<text x="373.1" y="160.6">PT15-21C/TR8</text>
<text x="44.2" y="166.9">GND</text>
<text x="107.7" y="166.9">TXD</text>
<text x="167.5" y="164.4">VBUS</text>
<text x="169.2" y="166.9">CC1</text>
<text x="209.3" y="164.4">CC2</text>
<text x="248.7" y="166.9">USB_DP</text>
<text x="310.9" y="166.9">PT_1</text>
<text x="347.7" y="166.9">PT_2</text>
<text x="382" y="166.9">PT_3</text>
<text x="40" y="172">USB_DN</text>
<text x="40.1" y="169.4">USB_DP</text>
<text x="107.7" y="169.4">RXD</text>
<text x="107.7" y="172">RTS</text>
<text x="164.5" y="172">USB_DN</text>
<text x="164.6" y="169.4">USB_DP</text>
<text x="227.1" y="172">BAT760-7</text>
<text x="248.7" y="169.4">USB_DN</text>
<text x="15" y="186">4.7uF</text>
<text x="27.7" y="186">100nF</text>
<text x="182.6" y="180.9">TYPEC-304-ACP16</text>
<text x="293.1" y="180.9">10k</text>
<text x="329.9" y="180.9">10k</text>
<text x="364.2" y="180.9">10k</text>
<text x="190.2" y="191">CC1</text>
<text x="53.1" y="194.8">10k</text>
<text x="108.2" y="194.8">TXD0</text>
<text x="134.4" y="194.8">RXD</text>
<text x="177.5" y="194.8">5.1k</text>
<text x="62" y="202.5">CP2102N-A02-GQFN28R</text>
<text x="107.9" y="202.5">RXD0</text>
<text x="121.7" y="198.7">0</text>
<text x="134.4" y="202.5">TXD</text>
<text x="177.5" y="202.5">5.1k</text>
<text x="190.2" y="198.7">CC2</text>
<text x="121.7" y="206.3">0</text>
<text x="212.6" y="208.4" transform="rotate(-90 212.6 208.4)">LESD5D5.0CT1G</text>
<text x="239.3" y="207.2" transform="rotate(-90 239.3 207.2)">LESD5D5.0CT1G</text>
<text x="248.2" y="207.2" transform="rotate(-90 248.2 207.2)">LESD5D5.0CT1G</text>
<text x="30.2" y="217.7">22.1k</text>
<text x="48" y="217.7">47.5k</text>
<text x="213.1" y="245.6">EN</text>
<text x="312.2" y="246.9">10k</text>
<text x="380.7" y="246.9">10k</text>
<text x="169.9" y="253.3">DTR</text>
<text x="182.6" y="257.1">10k</text>
<text x="204.2" y="254.5">SS8050-G</text>
<text x="326.1" y="254.5">EN</text>
<text x="393.4" y="254.5">IO0_BTN</text>
<text x="313.4" y="266">100nF</text>
<text x="382" y="266">100nF</text>
<text x="169.9" y="272.3">RTS</text>
<text x="204.2" y="273.6">SS8050-G</text>
<text x="276.6" y="271">KMR231GLFS</text>
<text x="345.2" y="271">KMR231GLFS</text>
<text x="182.6" y="276.1">10k</text>
<text x="213.1" y="279.9">IO0_TR</text>
</g>
<text font-size="2.3" fill="#a00000" x="49" y="61.3">ADJ/GND</text>
<g font-size="1.5" fill="#000080">
<text x="120.4" y="41.3">CN1</text>
<text x="224.5" y="46.4">U2</text>
<text x="345.2" y="47.7">R1</text>
<text x="46.7" y="51.5">U1</text>
<text x="29" y="57.8">C1</text>
<text x="84.8" y="57.8">C2</text>
<text x="101.3" y="57.8">R2</text>
<text x="345.2" y="61.7">R3</text>
<text x="275.3" y="79.4">R4</text>
<text x="275.3" y="85.8">R5</text>
<text x="186.4" y="104.8">R6</text>
<text x="56.9" y="154.4">R16</text>
<text x="302" y="158.2">IR1</text>
<text x="338.8" y="158.2">IR2</text>
<text x="373.1" y="158.2">IR3</text>
<text x="224.5" y="172.1">D1</text>
<text x="182.6" y="178.5">USB1</text>
<text x="293.1" y="178.5">R9</text>
<text x="329.9" y="178.5">R10</text>
<text x="364.2" y="178.5">R11</text>
<text x="177.5" y="189.9">R7</text>
<text x="53.1" y="192.5">R19</text>
<text x="121.7" y="193.7">R20</text>
<text x="177.5" y="197.5">R8</text>
<text x="121.7" y="201.4">R23</text>
<text x="30.2" y="212.8">R21</text>
<text x="48" y="212.8">R22</text>
<text x="312.2" y="244.5">R12</text>
<text x="380.7" y="244.5">R13</text>
<text x="182.6" y="252.2">R14</text>
<text x="204.2" y="252.2">Q1</text>
<text x="276.6" y="253.4">SW1</text>
<text x="345.2" y="253.4">SW2</text>
<text x="182.6" y="271.2">R15</text>
<text x="204.2" y="271.2">Q2</text>
</g>
</svg>
